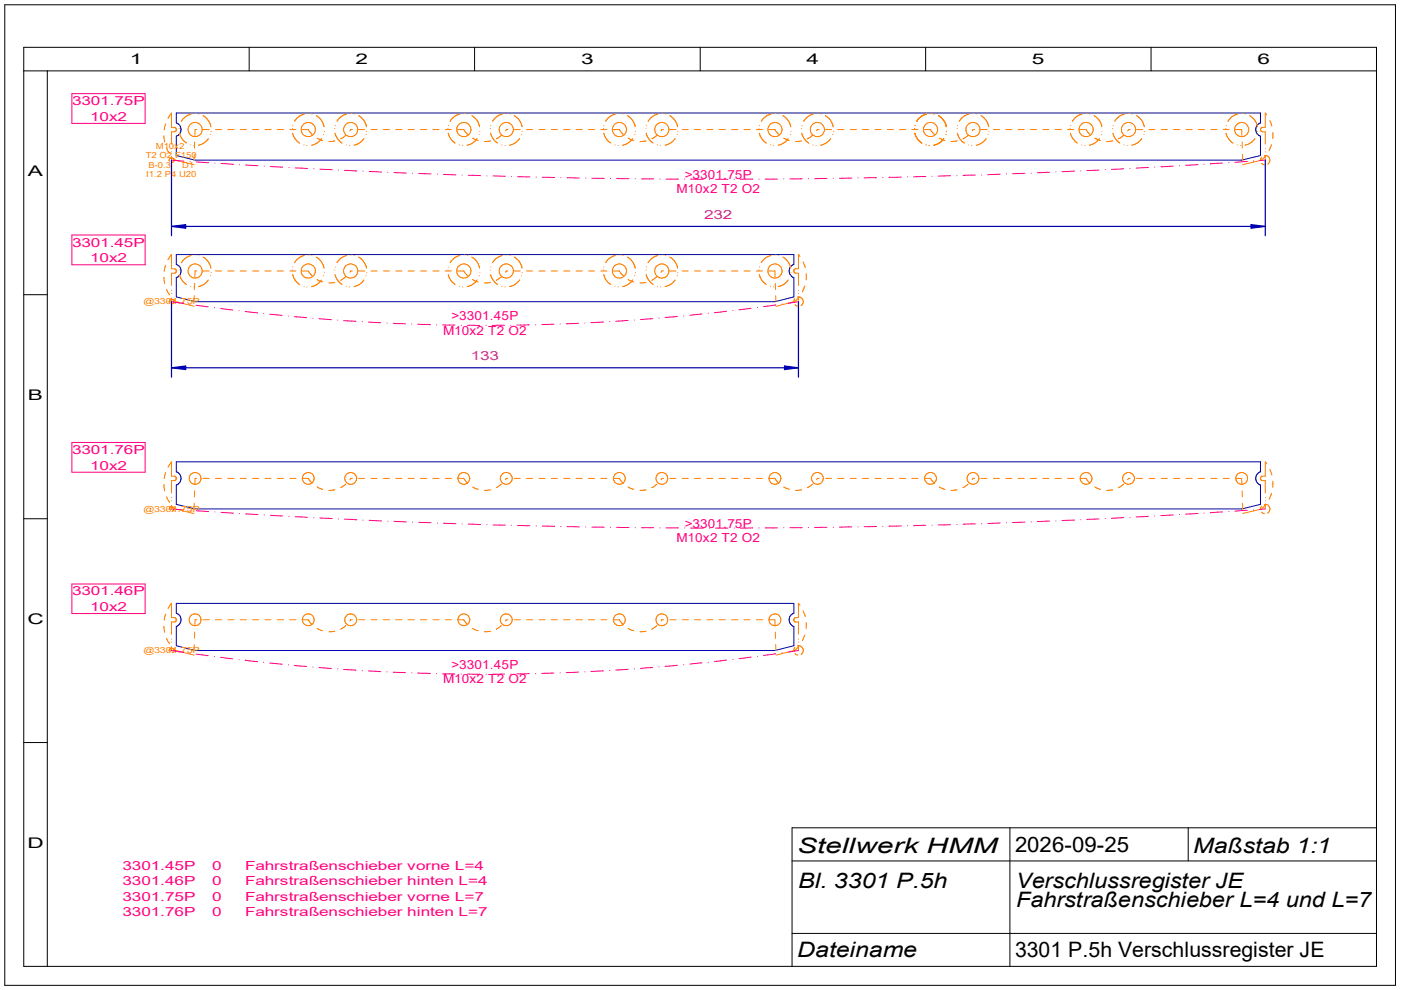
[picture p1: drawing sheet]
<svg xmlns="http://www.w3.org/2000/svg" width="297mm" height="210mm" viewBox="0 0 297 210" stroke-linecap="round" stroke-linejoin="round" font-family="sans-serif">
<g fill="none" stroke="#000" stroke-width=".21">
<path d="M1 1h294.9v207.9h-294.9zM5 10h286.8v194.9h-286.8zM5 15h286.8M10 15v189.9M52.8 10v5M100.6 10v5M148.5 10v5M196.3 10v5M244 10v5M5 62.5h5M5 110h5M5 157.4h5"/>
<path d="M214.1 175.5v29.4M251.9 175.5v7M291.8 175.5h-123.9v29.4M167.9 182.5h123.9M167.9 197.9h123.9"/>
</g>
<path d="M37.4 24h229.8v2.1a1.47 1.47 0 0 0-1 1.4 1.47 1.47 0 0 0 1 1.4v4.1l-3.9 1h-221.9l-4-1v-4.1a1.47 1.47 0 0 0 1-1.4 1.47 1.47 0 0 0-1-1.4zM37.4 54h130.9v2a1.5 1.5 0 0 0-1 1.5 1.5 1.5 0 0 0 1 1.4v4l-4 1.1h-122.9l-4-1.1v-4a1.5 1.5 0 0 0 1-1.4 1.5 1.5 0 0 0-1-1.5zM37.4 97.9h229.8v2.1a1.47 1.47 0 0 0-1 1.4 1.47 1.47 0 0 0 1 1.4v4.1l-3.9 1h-221.9l-4-1v-4.1a1.47 1.47 0 0 0 1-1.4 1.47 1.47 0 0 0-1-1.4zM37.4 127.9h130.9v2.1a1.5 1.5 0 0 0-1 1.4 1.5 1.5 0 0 0 1 1.4v4.1l-4 1h-122.9l-4-1v-4.1a1.5 1.5 0 0 0 1-1.4 1.5 1.5 0 0 0-1-1.4z" fill="none" stroke="#0000a0" stroke-width=".21"/>
<g fill="none" stroke="#ff8000" stroke-width=".21">
<path d="M34.8 28.8h.1M34.8 28.8l.1 1.3M35.1 26.2l-.3 1.3M35.3 31.4l.6 1.2M35.6 25.1l.8-1.1v3l.8 .1 .2 .3-.1 .2M35.9 34.2a.5 .5 0 0 1 .3-.7 .5 .5 0 0 1 .6 .3 .5 .5 0 0 1-.3 .7M36.4 31.5h.1M36.4 32.2h.1M36.4 33.2v.8M36.7 33.6l.4 .4 4 .9M37.3 27.7l-.3 .2h-.6v2.7M37.3 27.6v.1"/>
<path d="M38 27.3h.1M38.1 28.2l.6 1.4 .8 .8M38.1 26.6h.1M40.4 30.7h.1M40.5 24.2l-.9 .4-.7 .5-.4 .6M41.1 30.9h.1M41.2 32.7l-.1 1.3M41.3 30.1l-.1 1.3M41.5 24.1h.1M41.7 27.5h-.3l-.1 1.3M42.1 24.2h.1M42.9 27.5h.1"/>
<path d="M43 27.5h1.4M43 24.5a3.3 3.3 0 0 1 1.7 2.4M44.2 29.4l-.8 .8-1.3 .6M44.6 28.5h.1M44.7 27.9h.1M45.7 27.5h1.3M48.3 27.5h1.3M50.9 27.5h1.3M53.5 27.5h1.4M56.2 27.5h1.3M58.8 27.5h1.3M61.4 27.5h1.3"/>
<path d="M62 27.3h.1M62.1 26.6h.1M62.1 28.2l.6 1.4 .8 .8M64 27.5h1.4l.8 1M64.4 30.7h.1M64.5 24.2l-1 .4-1.1 1.1M65.1 30.9h.1M65.5 24.1h.1M66.1 24.2h.1M66.8 27.5h.1M67.1 24.5l1.1 1.1 .5 1.3M67.2 29.3l1.2 .5"/>
<path d="M68.2 29.4l-.9 .9-1.3 .5M68.6 28.5h.1M68.6 26.5h.1M68.7 27.9h.1M70.9 27.3h.1M71 29.9l-1.3 .1M71 28.2l.7 1.4 .8 .8M71.1 26.6h.1M73.3 28.7l-1 .7M73.4 30.7h.1M73.5 24.2a3.6 3.6 0 0 0-1.8 1.2l-.2 .3M74.1 30.9h.1"/>
<path d="M74.5 24.1h.1M74.7 27.5h-.4l-.1 .2M75.1 24.2h.1M75.9 27.5h.1M76 27.5h1.3M76 24.5l1.2 1.1 .5 1.3M77.2 29.4l-.8 .8-1.3 .6M77.6 28.5h.1M77.6 26.5h.1M77.7 27.9h.1M78.7 27.5h1.3M81.3 27.5h1.3"/>
<path d="M83.9 27.5h1.3M86.5 27.5h1.3M89.2 27.5h1.3M91.8 27.5h1.3M94.4 27.5h1.3M95 27.3h.1M95 26.6h.1M95 28.2l.7 1.4 .8 .8M97 27.5h1.3l.8 1M97.4 30.7h.1M97.5 24.2l-1.1 .4-1 1.1M98 30.9h.1"/>
<path d="M98.5 24.1h.1M99.1 24.2h.1M99.9 27.5h.1M100 24.5l1.2 1.1 .5 1.3M100.2 29.3l1.2 .5M101.2 29.4l-1 .9-1.2 .5M101.6 28.5h.1M101.6 26.5h.1M101.7 27.9h.1M103.9 27.3h.1M104 29.9l-1.3 .1M104 28.2a4 4 0 0 0 1.5 2.2"/>
<path d="M104.1 26.6h.1M106.3 28.7l-1 .7M106.4 30.7h.1M106.5 24.2l-1.2 .5-.8 1M107.1 30.9h.1M107.4 24.1h.1M107.7 27.5h-.3l-.2 .2M108.1 24.2h.1M108.8 27.5h.1M109 27.5h1.3M109 24.5l1 .9 .7 1.5M110.1 29.4l-.8 .8-1.3 .6"/>
<path d="M110.6 28.5h.1M110.6 26.5h.1M110.7 27.9h.1M111.6 27.5h1.3M114.3 27.5h1.3M116.9 27.5h1.3M119.5 27.5h1.3M122.1 27.5h1.3M124.8 27.5h1.3M127.4 27.5h1.3M127.9 27.3h.1M128 26.6h.1"/>
<path d="M128 28.2l.6 1.4 .9 .8M130 27.5h1.3l.8 1M130.4 30.7h.1M130.5 24.2l-.5 .1a3.3 3.3 0 0 0-1.6 1.4M131 30.9h.1M131.4 24.1h.1M132.1 24.2h.1M132.8 27.5h.1M133 24.5a3.4 3.4 0 0 1 1.6 2M133.2 29.3l1.2 .5M134.2 29.4l-1 .9-1.2 .5M134.6 28.5h.1"/>
<path d="M134.6 26.5h.1M134.6 26.5l.1 .4M134.7 27.9h.1M136.9 27.3h.1M137 29.9l-1.3 .1M137 26.6h.1M137 28.2a3.6 3.6 0 0 0 1.5 2.2M138.2 29.4h.1M139.3 28.7l-1.1 .7M139.4 30.7h.1M139.4 24.2l-1 .4-.9 1.1M140 30.9h.1"/>
<path d="M140.4 24.1h.1M140.7 27.5h-.4l-.1 .2M141.1 24.2h.1M141.8 27.5h.1M142 24.5l1 .9 .4 .6 .3 .9M142 27.5h1.3M143.1 29.4l-.8 .8-1.3 .6M143.5 28.5h.1M143.6 26.5h.1M143.7 27.9h.1M144.6 27.5h1.3M147.2 27.5h1.3"/>
<path d="M149.9 27.5h1.3M152.5 27.5h1.3M155.1 27.5h1.3M157.7 27.5h1.3M160.4 27.5h1.3M160.9 27.3h.1M161 28.2l.6 1.4 .9 .8M161 26.6h.1M163 27.5h1.3l.8 1M163.4 30.7h.1M163.4 24.2l-.9 .4-.7 .5-.3 .6M164 30.9h.1"/>
<path d="M164.4 24.1h.1M165.1 24.2h.1M165.8 27.5h.1M166 24.5a3.3 3.3 0 0 1 1.6 2.4M166.2 29.3l1.1 .5M167.1 29.4l-.9 .9-1.2 .5M167.6 28.5h.1M167.7 27.9h.1M169.9 27.3h.1M170 29.9l-1.3 .1M170 26.6h.1M170 28.2a3.1 3.1 0 0 0 1.5 2.2"/>
<path d="M170.4 25.7h.1M172.3 28.7l-1.1 .7M172.4 30.7h.1M172.4 24.2l-1 .4-1 1.1M173 30.9h.1M173.4 24.1h.1M173.7 27.5h-.4l-.2 .2M174.1 24.2h.1M174.8 27.5h.1M175 24.5a3.1 3.1 0 0 1 1.4 1.5l.3 .9M175 27.5h1.3M176.1 29.4l-.8 .8-1.3 .6"/>
<path d="M176.5 28.5h.1M176.6 26.5h.1M176.7 27.9h.1M177.6 27.5h1.3M180.3 27.5h1.3M182.9 27.5h1.3M185.5 27.5h1.3M188.1 27.5h1.3M190.7 27.5h1.3M193.3 27.5h1.3M193.9 27.3h.1M194 28.2l.6 1.4 .8 .8"/>
<path d="M194 26.6h.1M196 27.5h1.3l.8 1M196.3 30.7h.1M196.4 24.2l-.9 .4-.7 .5-.4 .6M197 30.9h.1M197.4 24.1h.1M198 24.2h.1M198.8 27.5h.1M199 24.5l1.1 1.1 .5 .9M199.1 29.3l1.3 .5M200.1 29.4l-.8 .8-1.3 .6M200.5 28.5h.1"/>
<path d="M200.6 26.5h.1M200.6 26.5v.4M200.7 27.9h.1M202.9 27.3h.1M202.9 29.9l-1.3 .1M203 26.6h.1M203 28.2l.4 1.1 1.1 1.1M205.3 28.7l-1.1 .7M205.4 30.7h.1M205.4 24.2l-1 .4-1 1.1M206 30.9h.1M206.4 24.1h.1"/>
<path d="M206.7 27.5h-.4l-.2 .2M207 24.2h.1M207.8 27.5h.1M208 27.5h1.3M208 24.5l1.1 1.1 .5 1.3M209.1 29.4l-.9 .9-1.2 .5M209.5 28.5h.1M209.5 26.5h.1M209.7 27.9h.1M210.6 27.5h1.3M213.2 27.5h1.3M215.9 27.5h1.3"/>
<path d="M218.5 27.5h1.3M221.1 27.5h1.3M223.7 27.5h1.3M226.4 27.5h1.3M226.9 27.3h.1M226.9 28.2l.5 1.1 1 1.1M227 26.6h.1M227.4 25.7h.1M229 27.5h1.3l.8 1M229.3 30.7h.1M229.4 24.2l-1.1 .5-.9 1M230 30.9h.1"/>
<path d="M230.4 24.1h.1M231.1 24.2h.1M231.8 27.5h.1M231.9 24.5l.6 .4a3.5 3.5 0 0 1 1.1 1.8v.2M232.1 29.3l1.2 .5M233.1 29.4l-.8 .8-1.3 .6M233.5 28.5h.1M233.5 26.5h.1M233.6 27.9h.1M235.9 27.3h.1M235.9 29.9l-1.3 .1M236 26.6h.1"/>
<path d="M236 28.2l.6 1.4 .8 .8M238.2 28.7l-1 .7M238.3 30.7h.1M238.4 24.2l-1 .4-1.1 1.1M239 30.9h.1M239.4 24.1h.1M239.6 27.5h-.3l-.2 .2M240 24.2h.1M240.7 27.5h.1M241 27.5h1.3M241 24.5l1.1 1.1 .5 1.3M242.1 29.4l-.9 .9-1.3 .5"/>
<path d="M242.5 28.5h.1M242.5 26.5h.1M242.7 27.9h.1M243.6 27.5h1.3M246.2 27.5h1.3M248.8 27.5h1.3M251.5 27.5h1.3M254.1 27.5h1.3M256.7 27.5h1.3M259.3 27.5h1.3M259.9 27.3h.1M259.9 28.2a4 4 0 0 0 1.5 2.2"/>
<path d="M260 26.6h.1M261.7 27.5h.1M262 27.5h1.3v1.3M262.3 30.7h.1M262.4 24.2l-1.2 .5-.8 1M263 30.9h.1M263.4 24.1h.1M263.4 30.1v1.3M263.4 32.7l.1 1.3M264 24.2h.1M264.9 24.5l1 .9 .5 .6 .2 .9M266.1 29.4l-.8 .8-1.4 .6"/>
<path d="M266.5 28.5h.1M266.5 26.5h.1M266.6 27.9h.1M267.3 27.3h.1M267.3 27.6v.1M267.5 33.3l-.3 .7M267.5 34.6l.6 .4M268.1 33h.3M268.3 33.2v.8M268.3 31.5h.1M268.3 32.2h.1M268.4 33a1.01 1.01 0 0 1 .8 .8 1.01 1.01 0 0 1-.4 1"/>
<path d="M268.4 33l-.9 1-4 .9M268.6 24.4l-.3-.4v3h-.8a.5 .5 0 0 0-.3 .5 .5 .5 0 0 0 .4 .4h.7v2.7M269.2 25.5l.5 1.3M269.6 30.6l-.5 1.3M269.9 28.1l-.1 1.3M34.8 58.8l.1 1.3M34.8 58.8h.1M35.1 56.3l-.3 1.2M35.6 55l.8-1v3l.8 .1a.46 .46 0 0 1-.1 .8h-.7v2.6M38 57.2h.1M38.1 58.2l.6 1.4 .8 .7M38.1 56.6h.1"/>
<path d="M40.5 54.2l-1.1 .5-.9 1M41.5 54.1h.1M41.7 57.4h-.3l-.1 1.4M42.1 54.1h.1M42.9 57.4h.1M43 54.5a3.3 3.3 0 0 1 1.7 2.4M43 57.4h1.4M44.2 59.4l-.8 .8-1.3 .6M44.6 58.5h.1M44.7 57.8h.1M45.7 57.4h1.3M48.3 57.4h1.3"/>
<path d="M50.9 57.4h1.3M53.5 57.4h1.4M56.2 57.4h1.3M58.8 57.4h1.3M61.4 57.4h1.3M62 57.2h.1M62.1 58.2l.4 1.2 1 .9M62.1 56.6h.1M64 57.4h1.4l.8 1.1M64.5 54.2l-1 .4-1.1 1.1M65.5 54.1h.1M66.1 54.1h.1"/>
<path d="M66.8 57.4h.1M67.1 54.5l.9 .8 .7 1.6M67.2 59.3l1.2 .5M68.2 59.4a3.4 3.4 0 0 1-2.2 1.4M68.6 58.5h.1M68.6 56.5h.1M68.7 57.8h.1M70.9 57.2h.1M71 59.9l-1.3 .1M71 58.2v.1a3.5 3.5 0 0 0 1.1 1.7l.4 .3M71.1 56.6h.1M73.3 58.7l-1 .7"/>
<path d="M73.4 54.2l-1.1 .5-.8 1M73.4 54.2h.1M74.5 54.1h.1M74.7 57.4h-.4l-.1 .3M75.1 54.1h.1M75.9 57.4h.1M76 54.5l.6 .4 .7 .8 .4 1.2M76 57.4h1.3M77.2 59.4l-.8 .8-1.3 .6M77.6 58.5h.1M77.6 56.5h.1M77.7 57.8h.1"/>
<path d="M78.7 57.4h1.3M81.3 57.4h1.3M83.9 57.4h1.3M86.5 57.4h1.3M89.2 57.4h1.3M91.8 57.4h1.3M94.4 57.4h1.3M95 57.2h.1M95 58.2l.5 1.2 1 .9M95 56.6h.1M97 57.4h1.3l.9 1.1M97.5 54.2l-1.1 .4-1 1.1"/>
<path d="M98.5 54.1h.1M99.1 54.1h.1M99.9 57.4h.1M100 54.5l.7 .4 .6 .8 .4 1.2M100.2 59.3l1.2 .5M101.2 59.4a3.7 3.7 0 0 1-2.2 1.4M101.6 58.5h.1M101.6 56.5h.1M101.7 57.8h.1M103.9 57.2h.1M104 58.2a3.5 3.5 0 0 0 1.4 2.1h.1M104 59.9l-1.3 .1"/>
<path d="M104.1 56.6h.1M106.3 58.7l-1 .7M106.5 54.2l-1.2 .5-.9 1M107.4 54.1h.1M107.7 57.4h-.3l-.2 .3M108.1 54.1h.1M108.8 57.4h.1M109 54.5l1 .8 .7 1.6M109 57.4h1.3M110.1 59.4l-1 1-1.1 .4M110.6 58.5h.1M110.6 56.5h.1"/>
<path d="M110.7 57.8h.1M111.6 57.4h1.3M114.3 57.4h1.3M116.9 57.4h1.3M119.5 57.4h1.3M122.1 57.4h1.3M124.8 57.4h1.3M127.4 57.4h1.3M127.9 57.2h.1M128 58.2l.5 1.2 1 .9M128 56.6h.1M130 57.4h1.3l.8 1.1"/>
<path d="M130.5 54.2a3.1 3.1 0 0 0-2.1 1.5M131.4 54.1h.1M132.1 54.1h.1M132.1 58.5h.1M132.8 57.4h.1M133 54.5a3.4 3.4 0 0 1 1.6 2M133.2 59.3l1.2 .5M134.2 59.4a3.7 3.7 0 0 1-2.2 1.4M134.6 56.5l.1 .4M134.6 58.5h.1M134.6 56.5h.1M134.7 57.8h.1"/>
<path d="M136.9 57.2h.1M137 59.9l-1.3 .1M137 58.2a3.6 3.6 0 0 0 1.5 2.1M137 56.6h.1M138.2 59.4h.1M139.3 58.7l-1.1 .7M139.4 54.2l-1 .4-1 1.1M140.4 54.1h.1M140.7 57.4h-.4l-.1 .3M141.1 54.1h.1M141.8 57.4h.1M142 54.5l1 .8 .7 1.6"/>
<path d="M142 57.4h1.3M143.1 59.4l-1 1-1.1 .4M143.5 58.5h.1M143.6 56.5h.1M143.7 57.8h.1M144.6 57.4h1.3M147.2 57.4h1.3M149.9 57.4h1.3M152.5 57.4h1.3M155.1 57.4h1.3M157.7 57.4h1.3M160.4 57.4h1.3"/>
<path d="M160.9 57.2h.1M161 58.2l.6 1.4 .9 .7M161 56.6h.1M163 57.4h1.3v1.4M163.4 54.2l-1.1 .5-.9 1M164.4 54.1h.1M165.1 54.1h.1M165.8 57.4h.1M166 54.5a3.3 3.3 0 0 1 1.6 2.4M167.1 59.4a3.7 3.7 0 0 1-2.1 1.4M167.6 58.5h.1M167.7 57.8h.1"/>
<path d="M169.6 54.4l-.3-.4v3h-.6l-.4 .3v.3l.3 .3h.7v2.6M170.3 55.5l.4 1.3M170.9 58v1.4M35.3 61.4l.6 1.1M35.9 64.1v-.1a.59 .59 0 0 1 .6-.5 .55 .55 0 0 1 .3 .8l-.3 .1M36.4 63.2v.8M36.4 61.6h.1M36.4 62.2h.1M36.7 63.5l.4 .4 4 1M40.4 60.7h.1M41.1 60.8h.1M41.2 62.7l-.1 1.3"/>
<path d="M41.3 60.1l-.1 1.3M64.4 60.7h.1M65.1 60.8h.1M73.4 60.7h.1M74.1 60.8h.1M97.4 60.7h.1M98 60.8h.1M106.4 60.7h.1M107.1 60.8h.1M130.4 60.7h.1M131 60.8h.1M139.4 60.7h.1"/>
<path d="M140 60.8h.1M163.4 60.7h.1M164 60.8h.1M164.4 60.1v1.3M164.5 62.7v1.3M168.5 63.3l-.1 .7M168.6 64.6l.6 .3M169.1 62.9a1.02 1.02 0 0 1 1.1 .7 1.02 1.02 0 0 1-.4 1.2M169.3 63.2v.8M169.3 61.6h.1M169.3 62.2h.1M169.4 62.9l-.9 1-4 1"/>
<path d="M170.6 60.6l-.4 1.2M35.6 99l.8-1.1v3.1h.7l.2 .2M268.6 98.3l-.3-.4v3.1h-.8a.51 .51 0 0 0-.3 .4 .51 .51 0 0 0 .3 .5h.8v2.6M269.2 99.5l.5 1.2M34.8 102.8l.1 1.3M34.8 102.8h.1M35.1 100.2l-.3 1.3M35.3 105.3l.6 1.2M36 107.6l-.1 .5M36.1 107.5l.4-.1 .2 .2M36.1 107.5l-.1 .1M36.4 107.1v.8"/>
<path d="M36.4 105.5h.1M36.4 106.2h.1M36.7 107.6l.2 .5-.4 .3M36.7 107.5l.4 .4 4 1M37.3 101.3l.1 .2-.2 .4h-.8v2.6M37.3 101.2v.1M41.2 106.7l-.1 1.3M41.3 104.1l-.1 1.3M41.7 101.4h-.3l-.1 1.3M42.6 101.4h.1M43 101.4h1.4M45.7 101.4h1.3"/>
<path d="M48.3 101.4h1.3M50.9 101.4h1.3M53.5 101.4h1.4M56.2 101.4h1.3M58.8 101.4h1.3M61.4 101.4h1.3M64 101.4h1.4M65.4 101.4v.1M65.4 101.5l.7 .9M66.1 102.4h.1M66.6 101.4h.1M67.2 103.3l1.2 .5"/>
<path d="M71 103.8l-1.3 .2M73.3 102.7l-1 .7M74.2 101.6v.1M74.3 101.4h.4M74.3 101.4v.1M74.3 101.5l-.1 .1M75.6 101.4h.1M76 101.4h1.3M78.7 101.4h1.3M81.3 101.4h1.3M83.9 101.4h1.3M86.5 101.4h1.3"/>
<path d="M89.2 101.4h1.3M91.8 101.4h1.3M94.4 101.4h1.3M97 101.4h1.3M98.3 101.4v.1M98.3 101.5l.9 .9M99.6 101.4h.1M100.2 103.3l1.2 .5M104 103.8l-1.3 .2M106.3 102.7l-1 .7M107.3 101.5l-.1 .2M107.4 101.4h.3"/>
<path d="M107.4 101.4l-.1 .1M108.6 101.4h.1M109 101.4h1.3M111.6 101.4h1.3M114.3 101.4h1.3M116.9 101.4h1.3M119.5 101.4h1.3M122.1 101.4h1.3M124.8 101.4h1.3M127.4 101.4h1.3M130 101.4h1.3l.8 1M132.1 102.4h.1"/>
<path d="M132.6 101.4h.1M133.2 103.3l1.2 .5M137 103.8l-1.3 .2M138.2 103.4h.1M139.3 102.7l-1.1 .7M140.7 101.4h-.4l-.1 .3M141.6 101.4h.1M142 101.4h1.3M144.6 101.4h1.3M147.2 101.4h1.3M149.9 101.4h1.3M152.5 101.4h1.3"/>
<path d="M155.1 101.4h1.3M157.7 101.4h1.3M160.4 101.4h1.3M163 101.4h1.3M164.3 101.4v.1M164.3 101.5l.8 .9M165.6 101.4h.1M166.2 103.3l1.1 .5M170 103.8l-1.3 .2M172.3 102.7l-1.1 .7M173.7 101.4h-.4l-.2 .3M174.5 101.4h.1"/>
<path d="M175 101.4h1.3M177.6 101.4h1.3M180.3 101.4h1.3M182.9 101.4h1.3M185.5 101.4h1.3M188.1 101.4h1.3M190.7 101.4h1.3M193.3 101.4h1.3M196 101.4h1.3l.8 1M198.5 101.4h.1M199.1 103.3l1.3 .5M202.9 103.8l-1.3 .2"/>
<path d="M205.3 102.7l-1.1 .7M206.2 101.6l-.1 .1M206.3 101.4h.4M206.3 101.4v.1M206.3 101.5l-.1 .1M207.5 101.4h.1M208 101.4h1.3M210.6 101.4h1.3M213.2 101.4h1.3M215.9 101.4h1.3M218.5 101.4h1.3M221.1 101.4h1.3"/>
<path d="M223.7 101.4h1.3M226.4 101.4h1.3M229 101.4h1.3M230.3 101.4v.1M230.3 101.5l.8 .9M231.5 101.4h.1M232.1 103.3l1.2 .5M235.9 103.8l-1.3 .2M238.2 102.7l-1 .7M239.3 101.4h.3M239.3 101.4v.1M239.3 101.5l-.2 .2"/>
<path d="M240.5 101.4h.1M241 101.4h1.3M243.6 101.4h1.3M246.2 101.4h1.3M248.8 101.4h1.3M251.5 101.4h1.3M254.1 101.4h1.3M256.7 101.4h1.3M259.3 101.4h1.3M262 101.4h1.3v1.3M263.4 104.1v1.3M263.4 106.7l.1 1.3"/>
<path d="M267.3 101.2v.1M267.5 107.3l-.3 .6M267.5 108.6l.6 .3M268.1 106.9h.3M268.3 107.1v.8M268.3 105.5h.1M268.3 106.2h.1M268.4 106.9a1.01 1.01 0 0 1 .8 .8 1.01 1.01 0 0 1-.4 1.1M268.4 106.9l-.9 1-4 1M269.6 104.6l-.5 1.2M269.9 102l-.1 1.3M34.8 132.8l.1 1.3"/>
<path d="M34.8 132.8h.1M35.1 130.2l-.3 1.3M35.3 135.3l.6 1.2M35.6 129l.8-1.1v3l.8 .2a.46 .46 0 0 1-.1 .8h-.7v2.6M35.9 138.1a.52 .52 0 0 1 .3-.7 .52 .52 0 0 1 .7 .4l-.1 .4-.3 .2M36.4 137.1v.8M36.4 135.5h.1M36.4 136.1h.1M36.7 137.5l.4 .4 4 1M41.2 136.7l-.1 1.3M41.3 134l-.1 1.3M41.7 131.4h-.3l-.1 1.3"/>
<path d="M42.6 131.4h.1M43 131.4h1.4M45.7 131.4h1.3M48.3 131.4h1.3M50.9 131.4h1.3M53.5 131.4h1.4M56.2 131.4h1.3M58.8 131.4h1.3M61.4 131.4h1.3M64 131.4h1.4l.8 1.1M66.6 131.4h.1M67.2 133.2l1.2 .5"/>
<path d="M71 133.8l-1.3 .1M73.3 132.6l-1 .8M74.7 131.4h-.4l-.1 .3M75.6 131.4h.1M76 131.4h1.3M78.7 131.4h1.3M81.3 131.4h1.3M83.9 131.4h1.3M86.5 131.4h1.3M89.2 131.4h1.3M91.8 131.4h1.3M94.4 131.4h1.3"/>
<path d="M97 131.4h1.3l.8 1.1M99.6 131.4h.1M100.2 133.2l1.2 .5M104 133.8l-1.3 .1M106.3 132.6l-1 .8M107.7 131.4h-.3l-.2 .3M108.6 131.4h.1M109 131.4h1.3M111.6 131.4h1.3M114.3 131.4h1.3M116.9 131.4h1.3M119.5 131.4h1.3"/>
<path d="M122.1 131.4h1.3M124.8 131.4h1.3M127.4 131.4h1.3M130 131.4h1.3l.8 1.1M132.6 131.4h.1M133.2 133.2l1.2 .5M137 133.8l-1.3 .1M138.2 133.4h.1M139.3 132.6l-1.1 .8M140.7 131.4h-.4l-.1 .3M141.6 131.4h.1M142 131.4h1.3"/>
<path d="M144.6 131.4h1.3M147.2 131.4h1.3M149.9 131.4h1.3M152.5 131.4h1.3M155.1 131.4h1.3M157.7 131.4h1.3M160.4 131.4h1.3M163 131.4h1.3v1.3M164.4 134v1.3M164.5 136.7v1.3M168.5 137.3l-.1 .6M168.6 138.6l.6 .3"/>
<path d="M169.1 136.9a.99 .99 0 0 1 1.1 .7 .99 .99 0 0 1-.4 1.2M169.3 137.1v.8M169.3 135.5h.1M169.3 136.1h.1M169.4 136.9l-.9 1-4 1M169.6 128.4l-.3-.5v3h-.6l-.4 .4v.3l.3 .3h.7v2.6M170.3 129.5l.4 1.2M170.6 134.6l-.4 1.2M170.9 132v1.3"/>
<circle cx="41.4" cy="27.5" r="1.51"/>
<circle cx="65.4" cy="27.5" r="1.51"/>
<circle cx="74.4" cy="27.5" r="1.51"/>
<circle cx="98.3" cy="27.5" r="1.52"/>
<circle cx="107.3" cy="27.5" r="1.5"/>
<circle cx="131.3" cy="27.5" r="1.52"/>
<circle cx="140.3" cy="27.5" r="1.5"/>
<circle cx="164.3" cy="27.5" r="1.52"/>
<circle cx="173.3" cy="27.5" r="1.5"/>
<circle cx="197.3" cy="27.5" r="1.51"/>
<circle cx="206.3" cy="27.5" r="1.5"/>
<circle cx="230.3" cy="27.5" r="1.5"/>
<circle cx="239.3" cy="27.5" r="1.51"/>
<circle cx="263.2" cy="27.5" r="1.5"/>
<circle cx="41.4" cy="57.5" r="1.5"/>
<circle cx="65.4" cy="57.5" r="1.5"/>
<circle cx="74.4" cy="57.5" r="1.5"/>
<circle cx="98.4" cy="57.5" r="1.5"/>
<circle cx="107.4" cy="57.5" r="1.5"/>
<circle cx="131.3" cy="57.5" r="1.5"/>
<circle cx="140.3" cy="57.5" r="1.5"/>
<circle cx="164.3" cy="57.5" r="1.5"/>
<circle cx="41.4" cy="101.4" r="1.25"/>
<circle cx="65.4" cy="101.4" r="1.25"/>
<circle cx="74.4" cy="101.4" r="1.25"/>
<circle cx="98.4" cy="101.4" r="1.25"/>
<circle cx="107.3" cy="101.4" r="1.25"/>
<circle cx="131.3" cy="101.4" r="1.25"/>
<circle cx="140.3" cy="101.4" r="1.25"/>
<circle cx="164.3" cy="101.4" r="1.25"/>
<circle cx="173.3" cy="101.4" r="1.24"/>
<circle cx="197.3" cy="101.4" r="1.25"/>
<circle cx="206.3" cy="101.4" r="1.25"/>
<circle cx="230.3" cy="101.4" r="1.25"/>
<circle cx="239.3" cy="101.4" r="1.25"/>
<circle cx="263.3" cy="101.4" r="1.25"/>
<circle cx="41.4" cy="131.4" r="1.25"/>
<circle cx="65.4" cy="131.4" r="1.25"/>
<circle cx="74.4" cy="131.4" r="1.25"/>
<circle cx="98.3" cy="131.4" r="1.26"/>
<circle cx="107.3" cy="131.4" r="1.25"/>
<circle cx="131.3" cy="131.4" r="1.25"/>
<circle cx="140.3" cy="131.4" r="1.27"/>
<circle cx="164.3" cy="131.4" r="1.25"/>
</g>
<g fill="none" stroke="#ff0080" stroke-width=".21">
<path d="M15.2 19.9h15.6v6.3h-15.6zM36.4 34l2.6 .2M40.3 34.2h.1M41.6 34.3l2.6 .2M45.5 34.6h.1M46.9 34.7l2.6 .1M50.8 34.9h.1M52.1 35l2.6 .1M56 35.2h.1M57.3 35.3l2.6 .1M61.3 35.5h.1M62.6 35.6l2.6 .1"/>
<path d="M66.5 35.8h.1M67.8 35.9l2.6 .1M71.7 36.1h.1M73 36.1l2.6 .1M77 36.3h.1M78.3 36.4l2.6 .1M82.2 36.5h.1M83.5 36.6l2.6 .1M87.5 36.7h.1M88.8 36.8l2.6 .1M92.7 36.9h.1M94 37l2.6 .1"/>
<path d="M98 37.1h.1M99.3 37.2l2.6 .1M103.2 37.3h.1M104.5 37.3l2.6 .1M108.5 37.4h.1M109.7 37.5h2.6M113.7 37.5h.1M115 37.6h2.6M118.9 37.7h.1M120.2 37.7l2.6 .1M124.2 37.8h.1M125.5 37.8h2.6"/>
<path d="M129.4 37.8h.1M130.7 37.8l2.6 .1M134.7 37.9h.1M136 37.9h2.6M139.9 38h.1M141.2 38h2.6M145.2 38h.1M146.5 38h2.6M150.4 38h.1M151.7 38h2.6M155.7 38h.1M159.6 38h-2.6"/>
<path d="M160.9 38h.1M162.2 38h2.6M166.2 37.9h.1M170.1 37.9h-2.6M171.4 37.9h.1M175.3 37.8l-2.6 .1M176.7 37.8h.1M180.6 37.8h-2.6M181.9 37.7h.1M185.8 37.7h-2.6M187.2 37.6h.1M191.1 37.5l-2.6 .1"/>
<path d="M192.4 37.5h.1M196.3 37.4l-2.6 .1M197.6 37.4h.1M201.5 37.3h-2.6M202.9 37.3h.1M206.8 37.1l-2.6 .1M208.1 37.1h.1M212 36.9l-2.6 .1M213.4 36.9h.1M217.3 36.7l-2.6 .1M218.6 36.7h.1M222.5 36.5l-2.6 .1"/>
<path d="M223.9 36.4h.1M227.8 36.3l-2.6 .1M229.1 36.2h.1M233 36.1l-2.6 .1M234.3 36h.1M238.2 35.8l-2.6 .1M239.6 35.7h.1M243.5 35.5l-2.6 .1M244.8 35.4h.1M248.7 35.2l-2.6 .1M250.1 35.1h.1M254 34.9l-2.6 .2"/>
<path d="M255.3 34.8h.1M259.2 34.6l-2.6 .2M260.5 34.5h.1M264.5 34.2l-2.7 .2M265.8 34.1h.1M268.3 34h-1.2M15.2 49.8h15.6v6.3h-15.6zM36.4 64l2.6 .3M40.3 64.5h.1M41.6 64.7l2.6 .4M45.5 65.2h.1M46.8 65.4l2.6 .3"/>
<path d="M50.7 65.9h.1M52 66l2.6 .3M55.9 66.5h.1M57.2 66.6l2.6 .3M61.1 67h.1M62.4 67.1l2.6 .3M66.3 67.5h.1M67.6 67.6l2.7 .2M71.6 67.9h.1M72.9 68l2.6 .2M76.8 68.2h.1M78.1 68.3l2.6 .1"/>
<path d="M82 68.5h.1M83.4 68.5l2.6 .2M87.3 68.7h.1M88.6 68.7h.1M88.6 68.7l2.6 .1M92.5 68.9h.1M93.8 68.9h2.7M97.8 69h.1M99.1 69h2.6M103 69h.1M107 69h-2.7M108.3 69h.1"/>
<path d="M112.2 68.9h-2.6M113.5 68.9h.1M117.4 68.7l-2.6 .1M118.7 68.7h.1M122.7 68.5l-2.6 .2M124 68.5h.1M127.9 68.3l-2.6 .1M129.2 68.2h.1M133.2 67.9l-2.6 .2M134.5 67.9h.1M138.4 67.6l-2.6 .1M139.7 67.4h.1"/>
<path d="M143.6 67.1l-2.6 .2M144.9 67h.1M148.8 66.6l-2.5 .2M150.2 66.4h.1M154 66l-2.5 .3M155.4 65.8h.1M159.3 65.4l-2.6 .3M160.6 65.2h.1M164.5 64.6l-2.6 .4M165.8 64.5h.1M169.3 64l-2.2 .3M15.2 93.8h15.6v6.3h-15.6z"/>
<path d="M36.4 107.9l2.6 .2M40.3 108.2h.1M41.6 108.3l2.6 .2M45.5 108.5h.1M46.9 108.6l2.6 .2M50.8 108.9h.1M52.1 109l2.6 .1M56 109.2h.1M57.3 109.3l2.6 .1M61.3 109.5h.1M62.6 109.6l2.6 .1M66.5 109.8h.1"/>
<path d="M67.8 109.8l2.6 .1M71.7 110h.1M73 110.1l2.6 .1M77 110.3h.1M78.3 110.3l2.6 .1M82.2 110.5h.1M83.5 110.5l2.6 .2M87.5 110.7h.1M88.8 110.7l2.6 .1M92.7 110.9h.1M94 111h2.6M98 111.1h.1"/>
<path d="M99.3 111.1l2.6 .1M103.2 111.3h.1M104.5 111.3h2.6M108.5 111.4h.1M109.7 111.4l2.6 .1M113.7 111.5h.1M115 111.5l2.6 .1M118.9 111.6h.1M120.2 111.6l2.6 .1M124.2 111.7h.1M125.5 111.8h2.6M129.4 111.8h.1"/>
<path d="M130.7 111.8h2.6M134.7 111.9h.1M136 111.9h2.6M139.9 111.9h.1M141.2 111.9h2.6M145.2 111.9h.1M146.5 112h2.6M150.4 112h.1M151.7 112h2.6M155.7 112h.1M159.6 111.9l-2.6 .1M160.9 111.9h.1"/>
<path d="M162.2 111.9h2.6M166.2 111.9h.1M167.5 111.9h2.6M171.4 111.8h.1M175.3 111.8h-2.6M176.7 111.8h.1M180.6 111.7l-2.6 .1M181.9 111.7h.1M185.8 111.6l-2.6 .1M187.2 111.6h.1M191.1 111.5l-2.6 .1M192.4 111.5h.1"/>
<path d="M196.3 111.4l-2.6 .1M197.6 111.3h.1M201.5 111.3h-2.6M202.9 111.2h.1M206.8 111.1l-2.6 .1M208.1 111h.1M212 110.9l-2.6 .1M213.4 110.8h.1M217.3 110.7l-2.6 .1M218.6 110.7h.1M222.5 110.5l-2.6 .1M223.9 110.4h.1"/>
<path d="M227.8 110.2l-2.6 .2M229.1 110.2h.1M233 110l-2.6 .2M234.3 109.9h.1M238.2 109.7l-2.6 .2M239.6 109.7h.1M243.5 109.5l-2.6 .1M244.8 109.4h.1M248.7 109.2l-2.6 .1M250.1 109.1h.1M254 108.9l-2.6 .1M255.3 108.8h.1"/>
<path d="M259.2 108.5l-2.6 .2M260.5 108.5h.1M264.5 108.2l-2.7 .2M265.8 108.1h.1M268.3 107.9l-1.2 .1M15.2 123.8h15.6v6.3h-15.6zM36.4 137.9l2.6 .4M40.3 138.5h.1M41.6 138.7l2.6 .3M45.5 139.2h.1M46.8 139.4l2.6 .3M50.7 139.9h.1"/>
<path d="M52 140l2.6 .3M154 140l-2.5 .3M155.4 139.8h.1M159.3 139.3l-2.6 .4M160.6 139.1h.1M164.5 138.6l-2.6 .4M165.8 138.4h.1M169.3 137.9l-2.2 .4M55.9 140.4h.1M57.2 140.6l2.6 .2M61.1 141h.1M62.4 141.1l2.6 .2"/>
<path d="M66.3 141.4h.1M67.6 141.5l2.7 .2M71.6 141.8h.1M72.9 141.9l2.6 .2M76.8 142.2h.1M78.1 142.2l2.6 .2M82 142.5h.1M83.4 142.5l2.6 .1M87.3 142.7h.1M88.6 142.7h.1M88.6 142.7l2.6 .1M92.5 142.8h.1"/>
<path d="M93.8 142.9h2.7M97.8 142.9h.1M99.1 142.9l2.6 .1M103 143h.1M107 142.9l-2.7 .1M108.3 142.9h.1M112.2 142.8l-2.6 .1M113.5 142.8h.1M117.4 142.7l-2.6 .1M118.7 142.7h.1M122.7 142.5l-2.6 .1M124 142.5h.1"/>
<path d="M127.9 142.2l-2.6 .2M129.2 142.2h.1M133.2 141.9l-2.6 .2M134.5 141.8h.1M138.4 141.5l-2.6 .2M139.7 141.4h.1M143.6 141.1l-2.6 .2M144.9 140.9h.1M148.8 140.5l-2.5 .3M150.2 140.4h.1"/>
</g>
<path d="M36.4 34v16M268.3 34v16M36.4 48h231.9" fill="none" stroke="#0000b4" stroke-width=".25"/>
<path d="M265.3 47.6l3 .4-3 .4z" fill="#0000b4"/>
<path d="M265.3 47.6l3 .4-3 .4z" fill="none" stroke="#0000b4" stroke-width=".25"/>
<path d="M36.4 48l3-.4v.8z" fill="#0000b4"/>
<path d="M36.4 48l3-.4v.8z" fill="none" stroke="#0000b4" stroke-width=".25"/>
<g fill="#fff">
<path d="M149.3 47l6-3v3z"/>
<path d="M149.3 44h6l-6 3z"/>
</g>
<path d="M36.4 78h132.9M36.4 64v16M169.3 64v16" fill="none" stroke="#0000b4" stroke-width=".25"/>
<path d="M166.3 77.6l3 .4-3 .4z" fill="#0000b4"/>
<path d="M166.3 77.6l3 .4-3 .4z" fill="none" stroke="#0000b4" stroke-width=".25"/>
<path d="M36.4 78l3-.4v.8z" fill="#0000b4"/>
<path d="M36.4 78l3-.4v.8z" fill="none" stroke="#0000b4" stroke-width=".25"/>
<g fill="#fff">
<path d="M99.8 77l6.1-3v3z"/>
<path d="M99.8 74h6.1l-6.1 3z"/>
</g>
<g font-size="4.5">
<text x="169" y="180.8">Stellwerk HMM</text>
<text x="215.2" y="180.6">2026-09-25</text>
<text x="253" y="180.8">Maßstab 1:1</text>
<text x="169.2" y="188.3">Bl. 3301 P.5h</text>
<text x="215.4" y="188.3">Verschlussregister JE</text>
<text x="215.4" y="192.3">Fahrstraßenschieber L=4 und L=7</text>
<text x="169" y="203">Dateiname</text>
<text x="215.2" y="203">3301 P.5h Verschlussregister JE</text>
</g>
<g font-size="3.1">
<text x="27.6" y="13.6">1</text>
<text x="75.4" y="13.6">2</text>
<text x="123.2" y="13.6">3</text>
<text x="171" y="13.6">4</text>
<text x="218.8" y="13.6">5</text>
<text x="266.6" y="13.6">6</text>
<text x="5.9" y="37.3">A</text>
<text x="5.9" y="84.8">B</text>
<text x="5.8" y="132.3">C</text>
<text x="5.8" y="179.7">D</text>
</g>
<g font-size="2.7" fill="#ff0080">
<text x="15.3" y="22.3">3301.75P</text>
<text x="19.1" y="25.6">10x2</text>
<text x="143.4" y="40.9">M10x2 T2 O2</text>
<text x="145.2" y="37.9">&gt;3301.75P</text>
<text x="15.3" y="52.3">3301.45P</text>
<text x="19.1" y="55.6">10x2</text>
<text x="93.9" y="71">M10x2 T2 O2</text>
<text x="95.7" y="67.9">&gt;3301.45P</text>
<text x="15.3" y="96.3">3301.76P</text>
<text x="19.1" y="99.6">10x2</text>
<text x="145.2" y="111.9">&gt;3301.75P</text>
<text x="143.4" y="114.9">M10x2 T2 O2</text>
<text x="15.3" y="126.2">3301.46P</text>
<text x="19.1" y="129.5">10x2</text>
<text x="95.7" y="141.9">&gt;3301.45P</text>
<text x="93.9" y="144.9">M10x2 T2 O2</text>
<text x="26" y="184.4">3301.45P</text>
<text x="45" y="184.4">0</text>
<text x="52" y="184.4">Fahrstraßenschieber vorne L=4</text>
<text x="26" y="187.7">3301.46P</text>
<text x="26" y="191">3301.75P</text>
<text x="45" y="187.7">0</text>
<text x="45" y="191">0</text>
<text x="52" y="187.7">Fahrstraßenschieber hinten L=4</text>
<text x="52" y="191">Fahrstraßenschieber vorne L=7</text>
<text x="26" y="194.3">3301.76P</text>
<text x="45" y="194.3">0</text>
<text x="52" y="194.3">Fahrstraßenschieber hinten L=7</text>
</g>
<g font-size="2.7" fill="#b400b4">
<text x="149.3" y="46.4">232</text>
<text x="99.8" y="76.4">133</text>
</g>
<g font-size="1.8" fill="#ff8000">
<text x="30.9" y="33.6">T2 O2 F150</text>
<text x="31.5" y="35.6">B-0.3</text>
<text x="33.1" y="31.6">M10x2</text>
<text x="38.6" y="35.6">D1</text>
<text x="31" y="37.6">I1.2 P4 U20</text>
<text x="30.4" y="64.6">@3301.75P</text>
<text x="30.4" y="108.5">@3301.75P</text>
<text x="30.4" y="138.5">@3301.75P</text>
</g>
</svg>
